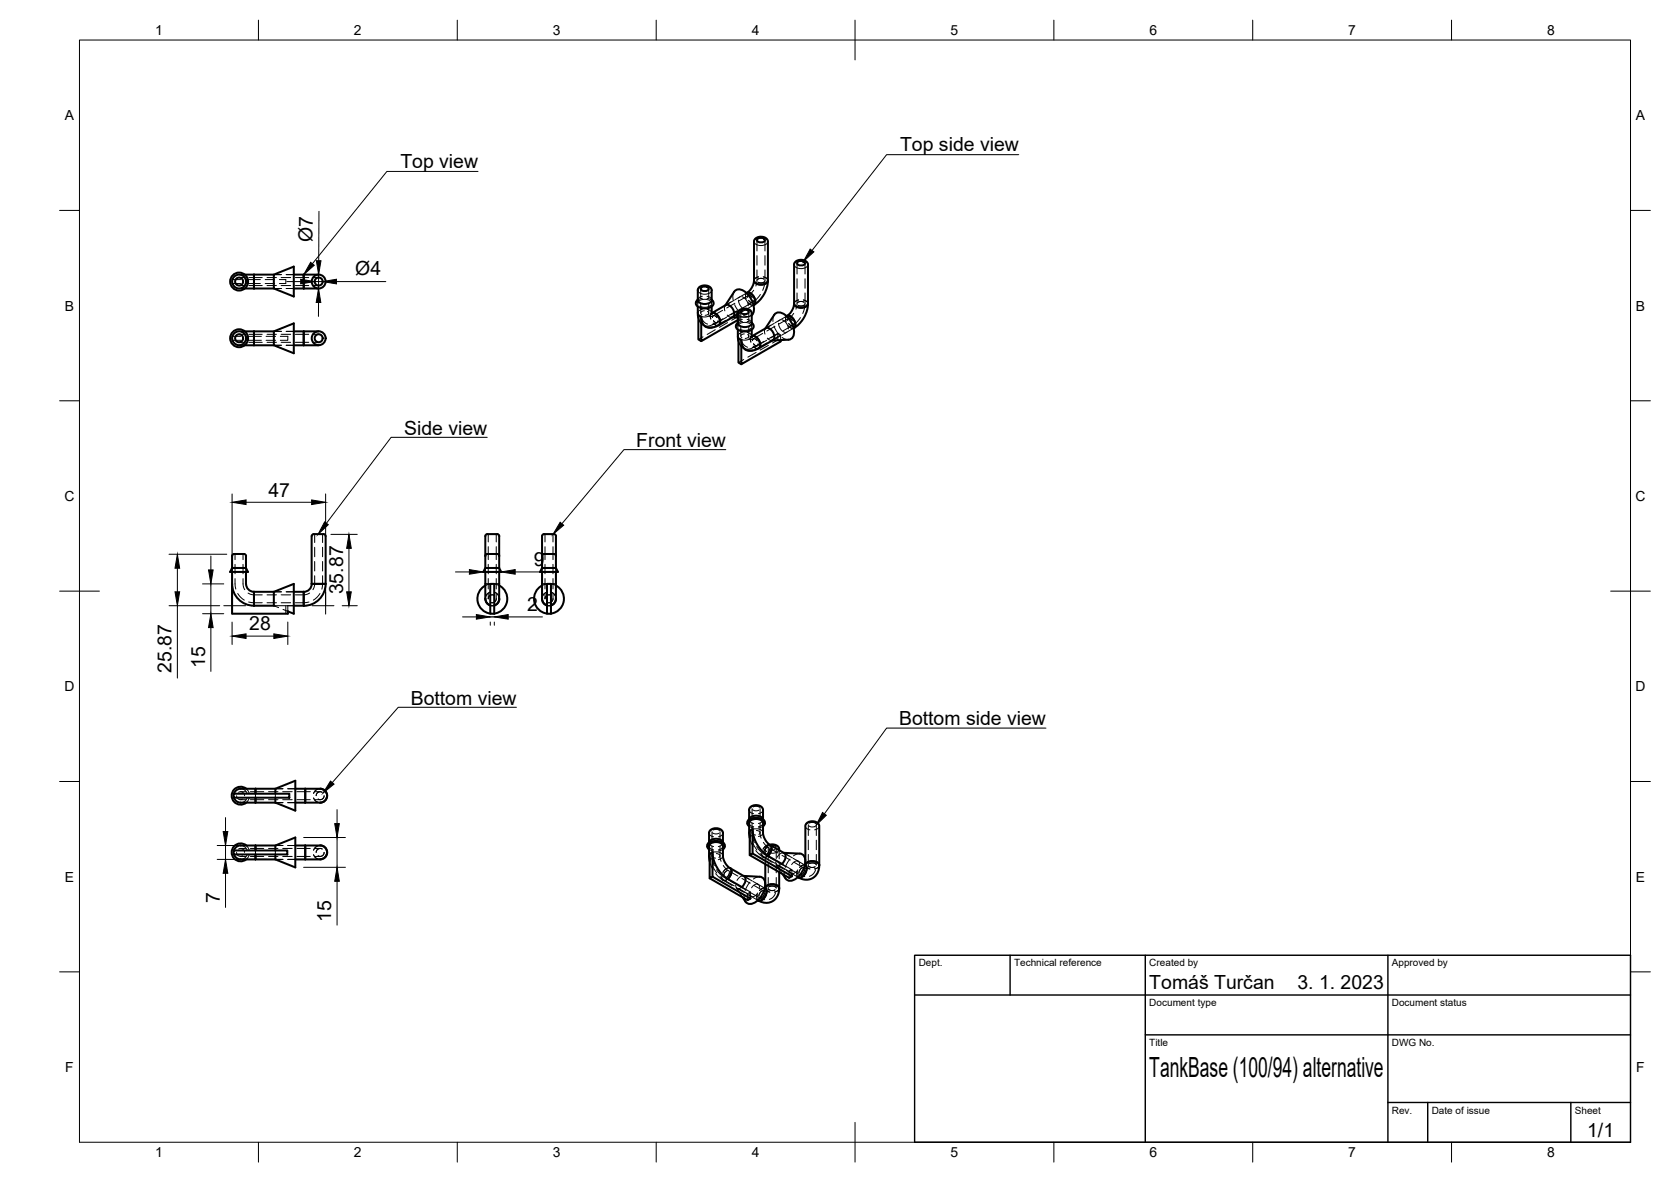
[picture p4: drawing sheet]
<svg xmlns="http://www.w3.org/2000/svg" width="420mm" height="297mm" viewBox="0 0 420 297" stroke-linecap="round" stroke-linejoin="round" font-family="sans-serif">
<g fill="none" stroke="#000" stroke-width=".51">
<path d="M61.5 72.5h7.4M61.5 69h7.4M63.9 69v3.5M68.9 69l5-2v7.5l-5-2zM73.9 72.5h6.2M73.9 69h6.2M76.4 69v3.5M175.5 75.2l-.4 .6a1.21 1.21 0 0 0 1.2 1.6 2.74 2.74 0 0 0 3.1-1v-.3l-.5-.9M175.5 75.4a2.02 2.02 0 0 0 3.4 0M175.5 75.4v-2.8l.6-.6 .9-.3 1.2 .2 .6 .6 .1 2.9M175.5 77l.1 2.9M176.3 72.4l.9-.4a.73 .73 0 0 1 .9 .8l-.9 .4a.73 .73 0 0 1-.9-.8z"/>
<path d="M176.3 79.6a2.32 2.32 0 0 0 2.8 2.7M176.3 79.6v6.1l9.2-5.3M176.3 79.6l-.7-.4v6.1l.7 .4M178.9 77l.1 2M178.9 78.7h.1M179 78.7a2.02 2.02 0 0 1 1.7 3M182.5 76.7l-3.5 2M182.5 76.7a2.02 2.02 0 0 1 1.8 3l-3.6 2M184.6 73.3l-2.2 3.4M184.6 73.3a2.06 2.06 0 0 1 3.2 .5 5 5 0 0 1 1.5 5.1l-.3 .3M185.5 79.7l-1.4 .1M185.8 78.1l1.2-.6 .8 .1 .8 .4 .4 .7v2.5a2.02 2.02 0 0 1-3.5 0v-2.6z"/>
<path d="M186.3 78.2l1-.4a.73 .73 0 0 1 .9 .8l-.9 .4a.73 .73 0 0 1-1-.8zM187.8 73.6l-.1 .1M187.8 73.6a2.02 2.02 0 0 1 1.8 3M189.6 70.5a2.02 2.02 0 0 0 3.5 0M189.6 70.5l-.6 1.8-1.2 1.3M189.6 70.5v-10l.5-.7 1.1-.3 1.3 .3 .6 .7v10M190.4 60.1l.9-.3a.73 .73 0 0 1 1 .8l-1 .3a.73 .73 0 0 1-.9-.8zM193.1 70.5a7.6 7.6 0 0 1-3.7 6.2M197.9 79.4l-.1 .1M197.9 79.4a2.02 2.02 0 0 1 1.7 3M199.7 76.3a2.02 2.02 0 0 0 3.5 0M199.7 76.3l-.6 1.8-1.2 1.3"/>
<path d="M199.7 76.3v-9.9l.5-.8 1.1-.3 1.1 .2 .7 .8 .1 10M200.5 65.9l.9-.3a.73 .73 0 0 1 .9 .8l-.9 .3a.73 .73 0 0 1-.9-.8zM203.2 76.3a7.5 7.5 0 0 1-3.7 6.2M61.5 86.8h7.4M61.5 83.3h7.4M63.9 83.3v3.5M68.9 83.3l5-2v7.5l-5-2zM73.9 86.8h6.2M73.9 83.3h6.2M76.4 83.3v3.5M180.7 81.7l-1.8 .6-1.6-.3M185.2 81.6a1.2 1.2 0 0 0 1.1 1.6 2.74 2.74 0 0 0 3.2-1l-.1-.6"/>
<path d="M185.5 82.8l.2 2.9M185.5 81l-.3 .6M186.4 85.4a2.32 2.32 0 0 0 2.8 2.7M186.4 85.4v6.1l9.9-5.7v-.3M186.4 85.4l-.7-.4v6.1l.7 .4M189 84.5l.1 .3M189 81l.4 .6M189 82.8v1.7M189 84.5l3.6-2a2.02 2.02 0 0 1 1.7 3M189 84.5h.1M189.1 84.5a2.02 2.02 0 0 1 1.7 3M190.8 87.5l-1.8 .6-1.6-.3"/>
<path d="M192.4 82.5l2.3-3.4a1.81 1.81 0 0 1 2.8 .1 5.2 5.2 0 0 1 1.9 5.5l-.7 .6-.4 .1-4.1 .2M194.3 85.5l-3.5 2M81.4 134.2h-2.5l-.5 .3v.2v12M81.4 134.2l.2 .1 .3 .4v12M122 139.7l.1-.2 .4-.3h2.5l.3 .1 .2 .4M136.3 139.7l.1-.2 .4-.3h2.5l.3 .1 .2 .4M58.4 142.7h3.4l.6 1h-4.6zM58.4 142.7v-3v-.2l.4-.3h2.6l.4 .3v3.2M58.4 146.7a5.5 5.5 0 0 0 5.5 5.5M58.4 146.7v7.5h14v-.6M58.4 143.7v3M61.8 143.7l.1 3a2 2 0 0 0 2 2"/>
<path d="M63.9 148.7v3.5M63.9 152.2h5.1M63.9 148.7h5M68.9 152.2v-3.5l5-2v7.5l-1.5-.6M73.9 152.2h2.5M73.9 148.7h2.5M76.4 148.7v3.5M78.4 146.7h3.5M78.4 146.7a2 2 0 0 1-2 2M81.9 146.7a5.5 5.5 0 0 1-5.5 5.5M122 142.7h3.5l.5 1h-4.5zM122 142.7v-8l.1-.2 .4-.3h2.5l.5 .3v8.2"/>
<path d="M122 143.7v6.8M122 147.1a3.8 3.8 0 0 0-1.9 4 3.8 3.8 0 0 0 3.2 3.1M122 150.5a1.75 1.75 0 0 0 1.3 1.6M123.3 146.7h1v7.5h-1zM125.5 143.7v6.8a1.75 1.75 0 0 1-1.2 1.6M125.5 147.1a3.8 3.8 0 0 1 2 4 3.8 3.8 0 0 1-3.2 3.1M136.3 147.1a3.8 3.8 0 0 0-2 4 3.8 3.8 0 0 0 3.2 3.1M136.3 142.7h3.5l.5 1h-4.5zM136.3 143.7v6.8a1.75 1.75 0 0 0 1.2 1.6M136.3 142.7v-8l.1-.2 .4-.3h2.5l.4 .3 .1 8.2M137.5 146.7h1v7.5h-1zM139.8 143.7v6.8a1.75 1.75 0 0 1-1.3 1.6"/>
<path d="M139.8 147.1a3.8 3.8 0 0 1 1.9 4 3.8 3.8 0 0 1-3.2 3.1M58.7 199.5h14v1h-14zM60.5 198.2h8.7M60.5 198.2a1.75 1.75 0 0 0-1.7 1.3M61.9 198.2a2.25 2.25 0 0 0-3 .2 2.25 2.25 0 0 0 0 3.1 2.25 2.25 0 0 0 3 .2M64.2 198.2v1.3M69.2 199.5v-1.3l5.1-2v7.5l-5.1-2M74.3 198.2h6.2a1.75 1.75 0 0 1 1.8 1.8 1.75 1.75 0 0 1-1.8 1.7h-6.2M76.8 198.2v3.5M58.7 213.7h13.5v1h-13.5zM58.8 214.7a1.75 1.75 0 0 0 1.7 1.2M58.8 200.5a1.75 1.75 0 0 0 1.7 1.2"/>
<path d="M60.5 216h8.7M60.5 212.5h8.7M60.5 201.7h8.7M60.5 212.5a1.75 1.75 0 0 0-1.7 1.2M61.9 212.4a2.25 2.25 0 0 0-3 .3 2.25 2.25 0 0 0 0 3 2.25 2.25 0 0 0 3 .3M64.2 200.5v1.2M64.2 212.5v1.2M64.2 214.7v1.3M69.2 213.7v-1.2l5.1-2v7.5l-5.1-2M69.2 200.5v1.2M69.2 214.7v1.3M74.3 212.5h6.2a1.75 1.75 0 0 1 1.8 1.7 1.75 1.75 0 0 1-1.8 1.7"/>
<path d="M74.3 216h6.2M76.8 212.5v3.5M177.9 212.2a2.3 2.3 0 0 1 2.1-1.4 2.3 2.3 0 0 1 2.1 1.4M178.3 213.4a1.08 1.08 0 0 1-.4-1.2 1.08 1.08 0 0 1 1.1-.7l1-.2a1.94 1.94 0 0 1 2.3 1.4l-.5 .7M178.3 212.6a2.02 2.02 0 0 1 3.5 0M178.3 211.6l.1-2.6 .4-.5 .9-.4 1.3 .2 .7 .6 .1 2.7M178.3 212.6l.1 3.8M179.1 214.2a8.5 8.5 0 0 0 3.9 6.7l3.7 2.1M179.2 214.2v6.1l9.5 5.5M179.2 214.2l-.8 .4v6.1l.8-.4M181.8 212.6l.1 3.3 .7 1.4 1 .9M183.6 218.2l3.5 2"/>
<path d="M183.6 218.2a1.96 1.96 0 0 1-.6 2.7M188 206.4a2.3 2.3 0 0 1 2.1-1.4 2.3 2.3 0 0 1 2.1 1.4M188.4 207.6a1.08 1.08 0 0 1-.5-1.2 1.08 1.08 0 0 1 1.1-.7l1.1-.2a1.94 1.94 0 0 1 2.3 1.4l-.5 .7M188.4 205.8v-2.6l.6-.6 .9-.3 1.2 .2 .6 .6 .2 2.7M188.5 210.6l-.1-3.8a2.01 2.01 0 0 1 3.5 0v2.8l.8 1.9 .8 .8 3.7 2.1a1.96 1.96 0 0 1-.6 2.7M188.5 214.9l9.9 5.7 .7-.4M189.2 208.4a8.5 8.5 0 0 0 3.9 6.7l3.7 2.1M189.2 208.4v6.1l9.9 5.7M189.2 208.4l-.7 .4v6.1l.7-.4M192.4 217.2v6.1a2.02 2.02 0 0 1-1.7 3M193.5 212.3h1.3a1.26 1.26 0 0 1 1.1 1.1v.3M193.6 212.4a1.96 1.96 0 0 1-.5 2.7"/>
<path d="M195.9 219.2v4M197 214.3l4.1 .2a1.81 1.81 0 0 1 1.4 2.4 5.2 5.2 0 0 1-3.8 4.5l-.9-.3-1-1.4M199.1 219.7v.5M202.4 217.4l.1 .1M202.5 217.5l.3 .1M202.5 217.5a2.02 2.02 0 0 1-1.8 3M202.5 217.4a2.02 2.02 0 0 1 3.5 0M202.5 217.4v-10l.4-.6 1.1-.4 1.4 .3 .6 .7v10M202.5 217.4v.1M206 217.4l-.4 1.9-.6 .8-.8 .6-1.6 .4-1.9-.6M178.4 220.7l9.6 5.5 .7-.4M187 220.1l4 .2a1.81 1.81 0 0 1 1.4 2.4 5.2 5.2 0 0 1-3.8 4.5l-.8-.3-1.1-1.4"/>
<path d="M187.1 220.2a1.96 1.96 0 0 1-.6 2.7M188.7 225.1v.7M190.5 226.2l.1 .1M192.3 223.2l.4 .2M192.4 223.2a2.02 2.02 0 0 1 3.5 0M195.9 223.2l-.4 1.9-.4 .7-.9 .7-1.6 .4-2-.6M200.6 220.4l.1 .1"/>
<circle cx="60.1" cy="70.8" r="2.25"/>
<circle cx="60.1" cy="70.8" r="1.75"/>
<circle cx="60.1" cy="70.8" r="1.01"/>
<circle cx="80.1" cy="70.8" r="1.75"/>
<circle cx="80.1" cy="70.8" r="1.01"/>
<circle cx="60.1" cy="85" r="2.25"/>
<circle cx="60.1" cy="85" r="1.75"/>
<circle cx="60.1" cy="85" r="1.01"/>
<circle cx="80.1" cy="85" r="1.75"/>
<circle cx="80.1" cy="85" r="1.01"/>
</g>
<g fill="none" stroke="#000" stroke-width=".25">
<path d="M20 10.1h390v276.9h-390zM65 5.1v5M115 5.1v5M165 5.1v5M215 5.1v10M265 5.1v5M315 5.1v5M365 5.1v5M256.2 38.9h-33.3l-18.7 24.1M15 52.9h5M80.2 53.1l-.1 12.4M120.2 43.1h-22.9l-18.8 23.2"/>
<path d="M190.7 59.8a.96 .96 0 0 0-1.1 .9 .96 .96 0 0 0 1.2 1 1.66 1.66 0 0 0 2.3-1.2l-.5-.5-.7-.2M410 52.9h5M60.1 72.5h1.4M60.1 69h1.4M60.1 71.8h1.3M60.1 69.8h1.3M60.5 70.3h-2.1v1h2.1M61.7 71.3h3.8M61.7 70.3h3.8M62.6 71.8h3.3M62.6 69.8h3.3M66.7 71.3h2.3"/>
<path d="M66.7 70.3h2.3M67.1 71.8h2.4M67.1 69.8h2.4M68.9 72.5h1.9M68.9 69h1.9M70.3 70.3h1.6v1h-1.6M70.7 71.8h2.4M70.7 69.8h2.4M72 72.5h1.9M72 69h1.9M72.1 70.8h3.5M74.3 71.8h3.3"/>
<path d="M74.3 69.8h3.3M75.6 70.2l3.5 .6-3.5 .5zM78.1 65.9l.9 .8-2.6 2.3zM78.8 71.8h1.3M78.8 69.8h1.3M79.1 70.8h2M79.5 65.5h1.2l-.6 3.5zM80.1 72.5l.6 3.5h-1.2zM80.1 76v3.5M80.1 69v3.5M81.1 70.8l3.5-.6v1.1zM84.6 70.8h12.4"/>
<path d="M175.6 75l-.1 .2M175.6 79.9a3.3 3.3 0 0 0 1.7 2.1M175.6 79.2l.1 1 .6 1.1M176.2 72.6v2.4M176.2 76.2v2.5M176.4 79.8l.5 1 1 .7M176.6 75l-.8 .2-.7 .6M176.6 74.5l-.6 .2-.5 .5v1.8M176.6 72a.96 .96 0 0 0-1.1 1 .96 .96 0 0 0 1.1 .9 1.66 1.66 0 0 0 2.3-1.1l-.4-.5-.7-.3M176.6 77.7a.96 .96 0 0 0-1.1 1 .96 .96 0 0 0 1.1 .9 1.67 1.67 0 0 0 2.3-1.1l-.4-.5-.7-.3M177.1 78.1a.61 .61 0 0 0-.7 .2 .61 .61 0 0 0 0 .7l.1 .1M177.8 75l.8 .2 .7 .6"/>
<path d="M177.8 74.5l1 .5 .1 2M177.9 78.3a.56 .56 0 0 1 .2 .7 .56 .56 0 0 1-.7 .2h-.1M178.2 72.6v2.4M178.2 76.2v2.5M178.4 75.5a2.6 2.6 0 0 0-2.7 .2M178.7 76.7a2.46 2.46 0 0 1-2.7 .2M178.8 75l.1 .2M179 79l-.3-.2 .3-.1-.4 .7 .1 .8M179.1 79.8a.53 .53 0 0 1 .5-.5 .53 .53 0 0 1 .6 .4l.1 .1M181.7 78l-2.8 1.6-.5-.2-.2-.7M182.4 76.7l-.1 .2M182.5 76.7l-.3 .5 .1 .9"/>
<path d="M182.7 79.7l-2.5 1.5-1.1 .3M182.9 79.2l.7 .5h.7M183.7 75.9l-1.2 .8M184 79.8h.1M184.6 73.3l-.3 1.2 .1 .9M184.6 75.5l-2.1 1.2M184.7 76.6l1.4 1.9M184.8 76.2l-2.1 1.2M185.1 78.2l.7 .4v1.6l-.7-.4zM185.1 78.2l-2.3 1.3M185.1 79.8l-1.1 .7M185.5 79l-1.2 .7"/>
<path d="M185.7 75.4a2.55 2.55 0 0 0 1.6 2.3M185.8 77.9l-2.1 1.2M185.8 78.6l-2.3 1.3M186 74.6l-1.2 .7M186.3 78.4v2.4M186.3 78.5l-2 1.2M186.6 74.6a2.55 2.55 0 0 1 1.6 2.2M186.7 77.8a.96 .96 0 0 0-1.1 1 .96 .96 0 0 0 1.1 .9 1.66 1.66 0 0 0 2.3-1.1l-.4-.5-.7-.3M187.7 73.7l-2.1 1.2M187.8 77.6l-1.3 .8M187.8 73.6l-.3 .5 .1 1M188 74.7a.53 .53 0 0 1 .5-.5 .53 .53 0 0 1 .5 .4l.1 .1"/>
<path d="M188.2 76.1l.8 .6 .5-.1M188.2 79.6l-2.7 .1M188.2 75.5l.1 .1a.55 .55 0 0 0 .5 .5 .55 .55 0 0 0 .6-.6M188.3 78.4v2.4M189 79.2l-.9 .4-1.1-.3M189.4 76.7l-2 1.2M189.5 72.9l-1.1 1.2-2.6 1.5M190.3 67.8v2.9l-.2 1.2M190.3 60.4v2.7M190.3 64.2v2.4M190.7 69.6l-.9 .4-.2 .5M191.2 74l-1.4 1.6-3 1.8"/>
<path d="M191.9 69.6l.9 .4 .3 .5M192 70.1l-.7-.2-.8 .3M192.2 70.8l-.8 .3-.8-.2M192.3 67.8v3.1l-.5 2.1M192.3 60.4v2.7M192.3 64.2v2.4M194.7 79.1l-.3 .7v1M197.8 79.5l-2.9 1.6M197.9 79.4l-.4 .5 .1 1M199.6 78.7l-1.1 1.2-2.6 1.5M200.4 73.6v3l-.3 1.1M200.4 66.2v2.7"/>
<path d="M200.4 70v2.4M200.8 75.4l-.9 .4-.2 .5M200.8 65.6a.96 .96 0 0 0-1.1 .9 .96 .96 0 0 0 1.2 1 1.66 1.66 0 0 0 2.2-1.2l-.4-.5-.7-.2M201.3 79.8l-1.6 1.7-2.8 1.6M202 75.4l.9 .4 .3 .5M202.1 75.9l-.9-.1-.7 .3M202.3 76.6l-.8 .3-.8-.2M202.4 73.6v3.5l-.6 1.7M202.4 66.2v2.7M202.4 70v2.4M203.7 62.6l.9 .7-2.6 2.4zM60.1 86.8h1.4"/>
<path d="M60.1 83.3h1.4M60.1 86h1.3M60.1 84h1.3M60.5 84.5h-2.1v1h2.1M61.7 85.5h4M61.7 84.5h4M62.6 86h3.3M62.6 84h3.3M66.9 85.5h2.4M66.9 84.5h2.4M67.1 86h2.4M67.1 84h2.4"/>
<path d="M68.9 86.8h1.9M68.9 83.3h1.9M70.5 84.5h1.9v1h-1.9M70.7 86h2.4M70.7 84h2.4M72 86.8h1.9M72 83.3h1.9M74.3 86h3.3M74.3 84h3.3M78.8 86h1.3M78.8 84h1.3M176.7 81.7l.8 .4"/>
<path d="M176.8 84.7l-1.2 .6M179.3 81.2l.8 .6 .6-.1-.6 .1zM179.4 80.6v.1a.56 .56 0 0 0 .6 .5 .56 .56 0 0 0 .6-.6M179.5 81.4l-1.4 .5h-.8M179.5 81.4l.7 .4M179.9 82.9l-2.1 1.2M180.2 81.8l-1.1 .5M181.8 80.1l-2.3 1.3M182.5 80.5l-2.3 1.3M182.9 81.1l-2 1.2M185.6 80.8l-.1 .2M185.7 85.7a3.3 3.3 0 0 0 1.7 2.1"/>
<path d="M185.7 85l.1 1 .6 1.1M185.8 80.2l-.3 .2M186.3 82v2.5M186.4 85.6l.7 1.1 .9 .6M186.7 80.8l-.8 .2-.7 .6M186.7 80.3l-.7 .2-.5 .5v1.8M186.7 83.5a.96 .96 0 0 0-1.1 1 .96 .96 0 0 0 1.1 .9 1.81 1.81 0 0 0 2.3-.9M186.8 87.5l.7 .4M187 90.3l-1.3 .8M187.2 83.9a.57 .57 0 0 0-.8 .2 .57 .57 0 0 0 .2 .8M187.9 80.8l.7 .2 .8 .6M187.9 80.2l1 .6 .1 2"/>
<path d="M187.9 83.5l.9 .5 .2 .5M188 84.1a.5 .5 0 0 1 .2 .6 .5 .5 0 0 1-.6 .3l-.2 .1M188.3 82v2.5M188.5 81.3a2.6 2.6 0 0 0-2.8 .2M188.8 82.5a2.46 2.46 0 0 1-2.8 .2M188.9 80.8l.1 .2M189 84.5l-.3 .1 .4 .2M189 84.5l-.3 .7 .1 .8M189.2 85.6a.53 .53 0 0 1 .5-.5 .53 .53 0 0 1 .6 .4l.1 .1M189.4 87l.6 .5h.8M189.5 86.4v.1a.58 .58 0 0 0 .5 .4 .58 .58 0 0 0 .6-.4v-.1M189.6 87.2l-1 .5h-1.2"/>
<path d="M189.6 87.2l.7 .5M190.1 88.6l-2.1 1.2M191.8 83.8l-2.9 1.6-.5-.2-.1-.7M192 85.8l-2.4 1.4M192.4 82.5v.2M192.6 82.5l-.4 .7 .1 .8M192.8 85.5l-2.6 1.5-1 .3M192.8 86.2l-3.6 1.9M192.9 85l.8 .5h.6M193.2 86.8l-2.1 1.2M193.8 81.7l-1.2 .8M194.2 85.6h-.2"/>
<path d="M194.6 81.9l1.2 2.1M194.7 81.3l-2.1 1.2M194.9 82l-2.1 1.2M195.6 84.8l-1.3 .7M195.6 83.8l-2.5 1.4M195.6 85.4l-1.4 .8M195.7 81.2a2.55 2.55 0 0 0 1.6 2.3M195.9 83.7l-2.1 1.2M196.3 85.5v-1.3l-.7-.4v1.6l.7 .4M196.3 84.2l-2.5 1.4M196.4 84.3l-2.1 1.2M196.6 80.4a2.55 2.55 0 0 1 1.6 2.3"/>
<path d="M196.7 84.8l.8 .5 .7 .1M197.9 83.5l-1.3 .7M198.1 80.5a.57 .57 0 0 1 .5-.5 .57 .57 0 0 1 .6 .5M198.2 81.9l.8 .6h.6M198.3 81.3l.1 .1a.55 .55 0 0 0 .5 .5 .55 .55 0 0 0 .6-.6M199.5 82.5l-2.1 1.2M15 100.7h5M122.5 109.9h-24.2l-16.2 21.6M182.5 113h-25.6l-15.6 18.6M410 100.7h5M42.5 139.3h14.5M44.6 139.3l.6 3.5h-1.2z"/>
<path d="M53 139.7v3.5M58.4 126.2l3.5-.6v1.2zM58.4 124.1v30.2M58.8 139.2l.3 .1M59.1 139.3h2M59.1 139.3v1.3M61.1 139.3v1.3M61.4 139.2l-.3 .1M61.9 126.2h16.5M78.4 125.6l3.5 .6-3.5 .6zM78.9 134.2l.2 .1M79.1 134.3h2"/>
<path d="M79.1 134.3v2M79.1 137.5v2.4M81.1 134.3v2M81.1 137.5v2.4M81.4 134.2l-.3 .1M81.6 131.2l1 .7-2.6 2.4zM81.9 124.1v30.2M83.2 134.3h6.6M87.7 134.3l.6 3.5h-1.1zM87.7 137.8v10.9M122.5 139.2h2.5M122.5 134.2l.3 .1"/>
<path d="M122.8 134.3h2M122.8 134.3v1.9M122.8 137.4v3.2M124.8 134.3v1.9M124.8 137.4v3.2M125 134.2l-.2 .1M136.8 134.2l.2 .1M136.8 139.2h2.5M137 134.3h2M137 134.3v1.9M137 137.4v3.2M139 134.3v1.9"/>
<path d="M139 137.4v3.2M139.3 134.2l-.3 .1M140.8 131.2l.9 .8-2.7 2.3zM15 148.6h10M42.5 152.2h12.7M44 148.7h1.2l-.6 3.5zM44.6 142.8v5.9M44.6 152.2v18.2M50.9 146.7h5.4M50.9 154.2h5.4M52.4 143.2h1.2l-.6 3.5zM53 154.2l.6 3.5h-1.2z"/>
<path d="M53 146.7v7.5M53 157.7v11M56.3 152.2h5.5M58.4 159.9l3.5-.6v1.2zM58.4 156.3v5.7M59.1 145.4l.2 2.6M59.1 141.8v2.4M59.8 149.1l.7 1 .9 .7M61.1 145.4a4 4 0 0 0 .5 2.8M61.1 141.8v2.4M61.8 142.7v1M61.9 159.9h7"/>
<path d="M62.4 149l.1 .1a5.1 5.1 0 0 0 3.4 .4M62.5 151.3l3.4 .2M67.1 151.5h2.4M67.1 149.5h2.4M68.9 159.3l3.5 .6-3.5 .6zM68.9 152.2l1.2 .5M68.9 148.7h1.9M69 152.2h4.9M70.7 151.5h2.4M70.7 149.5h2.4M71.2 153.1l1.2 .5M71.9 152.2v2"/>
<path d="M72 148.7h1.9M72.4 152.2v1.4M72.4 156.3v5.7M77.7 151.3l-3.4 .2M77.9 149l-.2 .1a5.2 5.2 0 0 1-3.4 .4M78.5 152.2h5.5M79.1 144.7a5.2 5.2 0 0 1-.4 3.4v.1M79.1 141.1v2.4M80.5 149.1l-.8 1-.9 .7M81.1 144.7l-.2 3.3M81.1 141.1v2.4M86 152.2h3.8"/>
<path d="M87.2 148.7h1.1l-.6 3.5zM114.5 143.7h3.5M116.3 155h3.5M118 143.1l3.5 .6-3.5 .6zM119.8 154.4l3.5 .6-3.5 .6zM121.5 143.7h4.5M122 142.7v1M122 146.7h1.3M122.5 149.3l.7-.5-.9 .7-.3 1zM122.8 149.2v1.3a1 1 0 0 1 1.5-.9M122.8 141.8v2.4M122.8 145.4v2.6"/>
<path d="M123.2 146.8l-1.2 .4M123.3 154.2h1M123.3 152.2h1M123.3 156.3v.8M123.3 155h1M124.3 146.7h1.2M124.3 155l3.5-.6v1.2zM124.3 156.3v.8M124.4 146.8l1.1 .4M124.4 148.8l.8 .7 .3 1-.2-1zM124.8 149.2v1.3a.99 .99 0 0 1-1.5 .8M124.8 141.8v2.4"/>
<path d="M124.8 145.4v2.6M125.5 142.7v1M126 143.7l3.5-.6v1.2zM127.8 155h8.6M129.5 143.7h8.6M136.3 142.7v1M136.3 146.7h1.2M136.7 149.3l-.4 1.2 .3-1 .9-.7zM137 149.2v1.3a1 1 0 0 1 1.5-.9M137 141.8v2.4M137 145.4v2.6M137.4 146.8l-1.1 .4"/>
<path d="M137.5 154.2h1M137.5 152.2h1M138.5 146.7h1.3M138.6 146.8l1.2 .4M138.6 148.8l.9 .7 .3 1-.3-1zM139 149.2v1.3a.99 .99 0 0 1-1.5 .8M139 141.8v2.4M139 145.4v2.6M139.8 142.7v1M405 148.6h10M129.9 177.7h-29.8l-16.6 19M15 196.4h5"/>
<path d="M58.8 199.5v1M59.5 200a1 1 0 0 0 1.5 .8M60 199.1a1.01 1.01 0 0 1 1.5 .8M60.5 198.2l.9 .3 .7 .9M60.5 199h1.3M61.9 198.2l.8 1.2M62.9 199h3.4M64.2 199.5v1M67.5 199h2.4M69.2 199.5v1M69.2 198.2h1.9M71.1 199h2.4"/>
<path d="M72.3 198.2h2M74.7 199h3.3M79.2 199h1.3M80.5 198.2l-1.2 .5-.5 .7M81 199.1a.99 .99 0 0 0-1.5 .8M81.5 200a.98 .98 0 0 1-1.5 .8M83.1 196.3l.9 .7-2.8 2.3zM263 183h-40.1l-15.6 21.5M410 196.4h5M54.6 216h12.5M54.6 212.5h12.5M56.1 209h1.2l-.6 3.5z"/>
<path d="M56.7 216l.6 3.5h-1.2zM56.7 205.5v3.5M56.7 212.5v3.5M56.7 219.5v8.5M58.8 213.7v1M59.5 214.2a1 1 0 0 0 1.5 .9M60 213.4a1.01 1.01 0 0 1 1.5 .8M60.5 212.5l.9 .2 .7 .9M60.5 215.2h1.3M60.5 213.2h1.3M60.5 201h1.3M61.9 212.5l.8 1.1"/>
<path d="M62.1 214.8l-.7 .9-.9 .3M62.1 200.5l-.7 1-.9 .2M62.7 214.8l-.8 1.2M62.7 200.5l-.8 1.2M62.9 215.2h3.4M62.9 213.2h3.4M62.9 201h3.4M64.2 213.7v1M67.5 215.2h2.4M67.5 213.2h2.4M67.5 201h2.4M69.2 213.7v1"/>
<path d="M69.2 201.7h1.9M69.2 216h1.9M69.2 212.5h1.9M71.1 215.2h2.4M71.1 213.2h2.4M71.1 201h2.4M72.3 201.7h2M72.3 216h2M72.3 212.5h2M74.7 215.2h3.3M74.7 213.2h3.3M74.7 201h3.3"/>
<path d="M76.3 210.5h10.5M76.3 218h10.5M78.8 214.8l.5 .7 1.2 .5M78.8 200.5l.5 .8 1.2 .4M79.2 215.2h1.3M79.2 213.2h1.3M79.2 201h1.3M80.5 212.5l-1.2 .4-.5 .7M81 213.4a.99 .99 0 0 0-1.5 .8M81.5 214.2a.98 .98 0 0 1-1.5 .9M84.2 207h1.1l-.5 3.5zM84.8 218l.5 3.5h-1.1z"/>
<path d="M84.8 203.5v3.5M84.8 210.5v7.5M178.3 211.6l.1 1.4 1 .6M178.3 213.5l1.1 .4M178.3 215.1l.2 .5 .9 .4M178.3 215.1a1.86 1.86 0 0 1 2.6-.9 1.07 1.07 0 0 1 .9 .9M178.4 211.5a.98 .98 0 0 0 1 1.3M178.4 216.4l.9 2.2M178.4 214.6l.3 1.6M179 212.6l.1 3.3 .5 1.6M179 209v2.4M179 217.3l1.2 2.1"/>
<path d="M179.2 209.3l.8 .3 .7-.2M179.3 208.6l.8-.2 .8 .3M179.3 214.7a.53 .53 0 0 0-.2 .7 .53 .53 0 0 0 .7 .2l.1 .1M179.4 210.3a.97 .97 0 0 1-1.1-1 .97 .97 0 0 1 1.2-.9 1.66 1.66 0 0 1 2.3 1.1l-.5 .5-.7 .3M180 219.5l1.2 1.3 2.9 1.7M180.1 214.5h.1a.57 .57 0 0 1 .7 .2 .57 .57 0 0 1-.1 .7l-.1 .1M180.2 218.6l1.3 1.5 3 1.8M181 212.6v2.7l.3 1.2M181 209v2.4M181.7 211.5a.98 .98 0 0 1-1.1 1.3M181.8 211.6l-.1 1.4-1.1 .6M181.8 213.5l-1.2 .4"/>
<path d="M181.8 215.1l-.3 .5-.9 .4M181.9 217.5l1 1.1 2.6 1.6M182.9 218.8l-.7 .6-.2 .7M183.4 219.3l-.3 .7-.6 .6M183.6 218.2a1.58 1.58 0 0 0-1.8 1M188.4 205.8l.1 1.4 1 .6M188.4 207.6l1.1 .5M188.5 205.6a.99 .99 0 0 0 1 1.4M188.5 208.9a2.36 2.36 0 0 1 3.3 .1 1.03 1.03 0 0 1-1.1 1.2M188.5 210.6l.9 2.2M188.5 208.8l.2 1.6M188.5 208.9a.93 .93 0 0 0 .1 .9 .93 .93 0 0 0 .9 .4"/>
<path d="M189.1 206.8l.1 3.3 .5 1.6M189.1 203.2v2.4M189.1 211.5l1.2 2.1M189.2 203.5l.7 .3 .9-.2M189.4 202.8l.8-.2 .8 .3M189.4 208.9a.54 .54 0 0 0-.2 .7 .54 .54 0 0 0 .6 .2l.2 .1M189.5 204.5a.97 .97 0 0 1-1.1-1 .97 .97 0 0 1 1.2-.9 1.66 1.66 0 0 1 2.2 1.1l-.4 .5-.7 .3M190 213.7l1.7 1.6 2.5 1.4M190.2 208.7h.1a.56 .56 0 0 1 .7 .2 .56 .56 0 0 1-.2 .8M190.2 212.8l1.4 1.5 3 1.8M191.1 214.5l1.3 1M191.1 206.8v2.7l.3 1.1"/>
<path d="M191.1 203.2v2.4M191.5 214.6a.83 .83 0 0 0 .6 .9 .83 .83 0 0 0 1-.4M191.7 205.6a.99 .99 0 0 1-1 1.4M191.9 205.8l-.2 1.4-1 .6M191.9 207.6l-1.2 .5M191.9 211.7l1.1 1.1 2.6 1.6M192.4 215.5l2.5 1.4M192.4 215.9v1.3M193 213l-.7 .4-.3 .9M193.1 215.1l-.7 .4M193.2 213v2.8M193.2 216.9v2.4"/>
<path d="M193.3 213.3l.9 .3 .7-.1M193.5 213.5l-.4 .9-.5 .4M193.5 212.6l.7-.1 .9 .3M193.5 212.3a1.24 1.24 0 0 0-1.1 1.1v1.3M193.6 212.4a1.53 1.53 0 0 0-1.7 1M193.8 212.4a1.04 1.04 0 0 0-1.2 1.4l.2 .2M193.8 212.4a1.74 1.74 0 0 1 2.1 1 1.61 1.61 0 0 1-2 1M195.1 216.6a.83 .83 0 0 0 .5 .9 .83 .83 0 0 0 1-.4M195.2 213v2.8M195.2 216.9v2.4M195.2 217.2l1.6 2.5M195.2 217.3l2.1 1.2"/>
<path d="M195.4 217.4l1.3 .8M195.6 216.7l2.1 1.2M195.9 217.5l2.5 1.5M195.9 213.7v2.1M195.9 217v2.2M196.6 215l2.1 1.1M196.8 217.2l2.3 1.4M196.9 214.3h.1M197.2 214.4a1.58 1.58 0 0 0-1.8 1.1M197.2 214.4l1.2 .7M197.2 214.4l2 1.2M197.2 219.1v1l.3 .7"/>
<path d="M197.7 218.7l1.2 .8M198.3 219.1l2.3 1.3M198.6 215.9l-1.1 2.1M198.7 218.5l2.6 1.4 1.1 .4M199.1 219.7v-1.1l-.7 .4v1.6M199.5 215.7l1.2 .7M199.7 216.7l2.9 1.6 .5-.1 .1-.7M200.3 216.2l2.1 1.2M200.5 219l-.1 1 .3 .5M200.6 218.6a1.18 1.18 0 0 1-1.9 .6l-.1-.5M201.1 217.2a.86 .86 0 0 0-.7-.9 .86 .86 0 0 0-1 .5l-.3 .5M201.1 218a.89 .89 0 0 1 .8-.7 .89 .89 0 0 1 .9 .7l.8 .4"/>
<path d="M201.1 214.5l-.7 .1-.9 .5M201.8 218.1l-.6 .4-.3 .9M202.3 218.6l-.2 .7-.7 .6M202.5 217.5l-.1 .3 .4-.2M203.2 207.2v2.8M203.2 211.1v2.4M203.2 214.7v2.7M203.4 217.7l.7 .3 .9-.2M203.4 207.5l.7 .3 .9-.1M203.5 217l1-.1 .6 .3M203.5 206.8l.8-.1 .8 .3M203.6 208.5a.96 .96 0 0 1-1.1-.9 .96 .96 0 0 1 1.2-1 1.66 1.66 0 0 1 2.3 1.2l-.5 .5-.7 .2"/>
<path d="M205.1 218.6l-.7 1.1-.9 .5M205.3 207.2v2.8M205.3 211.1v2.4M205.3 214.7v2.7M206 217.4l-.3 .6-.9 .4M206.8 204.2l1 .7-2.6 2.5zM84.8 221.5v11M181 220.3l1.3 1M181.4 220.4a.83 .83 0 0 0 .6 .9 .83 .83 0 0 0 1-.4M182.3 221.3l2.3 1.3M183 220.9l-.7 .4M185 222.4a.82 .82 0 0 0 .5 .9 .82 .82 0 0 0 1-.4"/>
<path d="M185.1 223l1.6 2.5M185.1 223.1l2.1 1.2M185.6 222.5l2 1.2M185.7 223.3l2.3 1.3M186.6 220.8l2 1.2M186.7 223l2 1.2M186.8 220.1h.2M187.1 220.2a1.53 1.53 0 0 0-1.8 1.1M187.1 220.2l1.2 .7M187.1 220.2l2.1 1.2M187.1 224.9l.1 1 .2 .7M187.6 224.5l1.3 .8"/>
<path d="M188.2 224.9l2.3 1.3M188.6 221.7l-1.2 2.1M188.7 224.3l2.5 1.4 1.1 .4M188.7 225.1v-.9l-.7 .4v1.6M189.4 221.5l1.2 .7M189.7 222.6l2.8 1.5 .5-.1 .2-.7M190.2 222l2.1 1.2M190.4 224.8l-.1 1 .3 .5M190.5 224.4a1.1 1.1 0 0 1-.8 .9 1.1 1.1 0 0 1-1.1-.5l-.1-.3M191 223a.86 .86 0 0 0-.7-.9 .86 .86 0 0 0-1 .5l-.3 .5M191 220.3l-.7 .1-.9 .5M191.7 223.9l-.7 .6-.2 .7"/>
<path d="M192.2 224.4l-.2 .7-.7 .6M192.4 223.3l-.6-.1-.8 .6M192.4 223.2l.3 .6 .9 .4M192.4 223.3v.3l.3-.2M193.2 220.5v2.7M193.3 223.5l.7 .3 .9-.2M193.5 222.8l.7-.1 .9 .3M195 224.4l-.5 .9-1.1 .7M195.2 220.5v2.7M195.9 223.2l-.2 .6-.9 .4M15 244.2h5M410 244.2h5"/>
<path d="M65 287v5M115 287v5M165 287v5M215 282.1v9.9M265 287v5M315 287v5M365 287v5"/>
</g>
<path d="M230 240.1h180v46.9h-180zM230 250h180M254 240.1v9.9M288 240.1v46.9M349 240.1v46.9M288 260.1h122M349 277.1h61M359 277.1v9.9M395 277.1v9.9" fill="none" stroke="#000" stroke-width=".36"/>
<g fill="#000">
<path d="M75.6 70.2l3.5 .6-3.5 .5zM78.1 65.9l.9 .8-2.6 2.3zM80.1 72.5l.6 3.5h-1.2zM79.5 65.5h1.2l-.6 3.5zM81.1 70.8l3.5-.6v1.1zM203.7 62.6l.9 .7-2.6 2.4zM58.4 126.2l3.5-.6v1.2zM78.4 125.6l3.5 .6-3.5 .6zM81.6 131.2l1 .7-2.6 2.4zM87.7 134.3l.6 3.5h-1.1zM140.8 131.2l.9 .8-2.7 2.3zM44.6 139.3l.6 3.5h-1.2z"/>
<path d="M44 148.7h1.2l-.6 3.5zM52.4 143.2h1.2l-.6 3.5zM53 154.2l.6 3.5h-1.2zM58.4 159.9l3.5-.6v1.2zM68.9 159.3l3.5 .6-3.5 .6zM87.2 148.7h1.1l-.6 3.5zM118 143.1l3.5 .6-3.5 .6zM119.8 154.4l3.5 .6-3.5 .6zM124.3 155l3.5-.6v1.2zM126 143.7l3.5-.6v1.2zM83.1 196.3l.9 .7-2.8 2.3zM56.1 209h1.2l-.6 3.5z"/>
<path d="M56.7 216l.6 3.5h-1.2zM84.2 207h1.1l-.5 3.5zM206.8 204.2l1 .7-2.6 2.5zM84.8 218l.5 3.5h-1.1z"/>
</g>
<text font-size="7" x="289" y="270.6">TankBase (100/94) alternative</text>
<g font-size="4.9">
<text x="226.3" y="37.9">Top side view</text>
<text x="100.7" y="42.1">Top view</text>
<text x="78.6" y="60.8" transform="rotate(-90 78.6 60.8)">Ø7</text>
<text x="89.3" y="69.2">Ø4</text>
<text x="101.6" y="109.2">Side view</text>
<text x="160" y="112.3">Front view</text>
<text x="67.5" y="124.8">47</text>
<text x="134.2" y="142.3">9</text>
<text x="86.3" y="149.4" transform="rotate(-90 86.3 149.4)">35.87</text>
<text x="132.5" y="153.6">2</text>
<text x="62.7" y="158.4">28</text>
<text x="51.6" y="167.9" transform="rotate(-90 51.6 167.9)">15</text>
<text x="43.1" y="169.1" transform="rotate(-90 43.1 169.1)">25.87</text>
<text x="103.3" y="177">Bottom view</text>
<text x="226.1" y="182.3">Bottom side view</text>
<text x="55.3" y="226.9" transform="rotate(-90 55.3 226.9)">7</text>
<text x="83.3" y="231.6" transform="rotate(-90 83.3 231.6)">15</text>
<text x="289" y="248.5">Tomáš Turčan</text>
<text x="326.2" y="248.5">3. 1. 2023</text>
<text x="399.1" y="285.7">1/1</text>
</g>
<g font-size="3.5">
<text x="39" y="8.8">1</text>
<text x="89" y="8.8">2</text>
<text x="139" y="8.8">3</text>
<text x="189" y="8.8">4</text>
<text x="239" y="8.8">5</text>
<text x="289" y="8.8">6</text>
<text x="339" y="8.8">7</text>
<text x="389" y="8.8">8</text>
<text x="16.3" y="30.2">A</text>
<text x="411.3" y="30.2">A</text>
<text x="16.3" y="78">B</text>
<text x="411.3" y="78">B</text>
<text x="16.2" y="125.9">C</text>
<text x="411.2" y="125.9">C</text>
<text x="16.2" y="173.7">D</text>
<text x="411.2" y="173.7">D</text>
<text x="16.3" y="221.6">E</text>
<text x="411.3" y="221.6">E</text>
<text x="16.4" y="269.4">F</text>
<text x="411.4" y="269.4">F</text>
<text x="39" y="290.8">1</text>
<text x="89" y="290.8">2</text>
<text x="139" y="290.8">3</text>
<text x="189" y="290.8">4</text>
<text x="239" y="290.8">5</text>
<text x="289" y="290.8">6</text>
<text x="339" y="290.8">7</text>
<text x="389" y="290.8">8</text>
</g>
<g font-size="2.5">
<text x="231" y="242.9">Dept.</text>
<text x="255" y="242.9">Technical reference</text>
<text x="289" y="242.9">Created by</text>
<text x="350" y="242.9">Approved by</text>
<text x="289" y="252.8">Document type</text>
<text x="350" y="252.8">Document status</text>
<text x="289" y="262.9">Title</text>
<text x="350" y="262.9">DWG No.</text>
<text x="350" y="279.9">Rev.</text>
<text x="360" y="279.9">Date of issue</text>
<text x="396" y="279.9">Sheet</text>
</g>
</svg>
